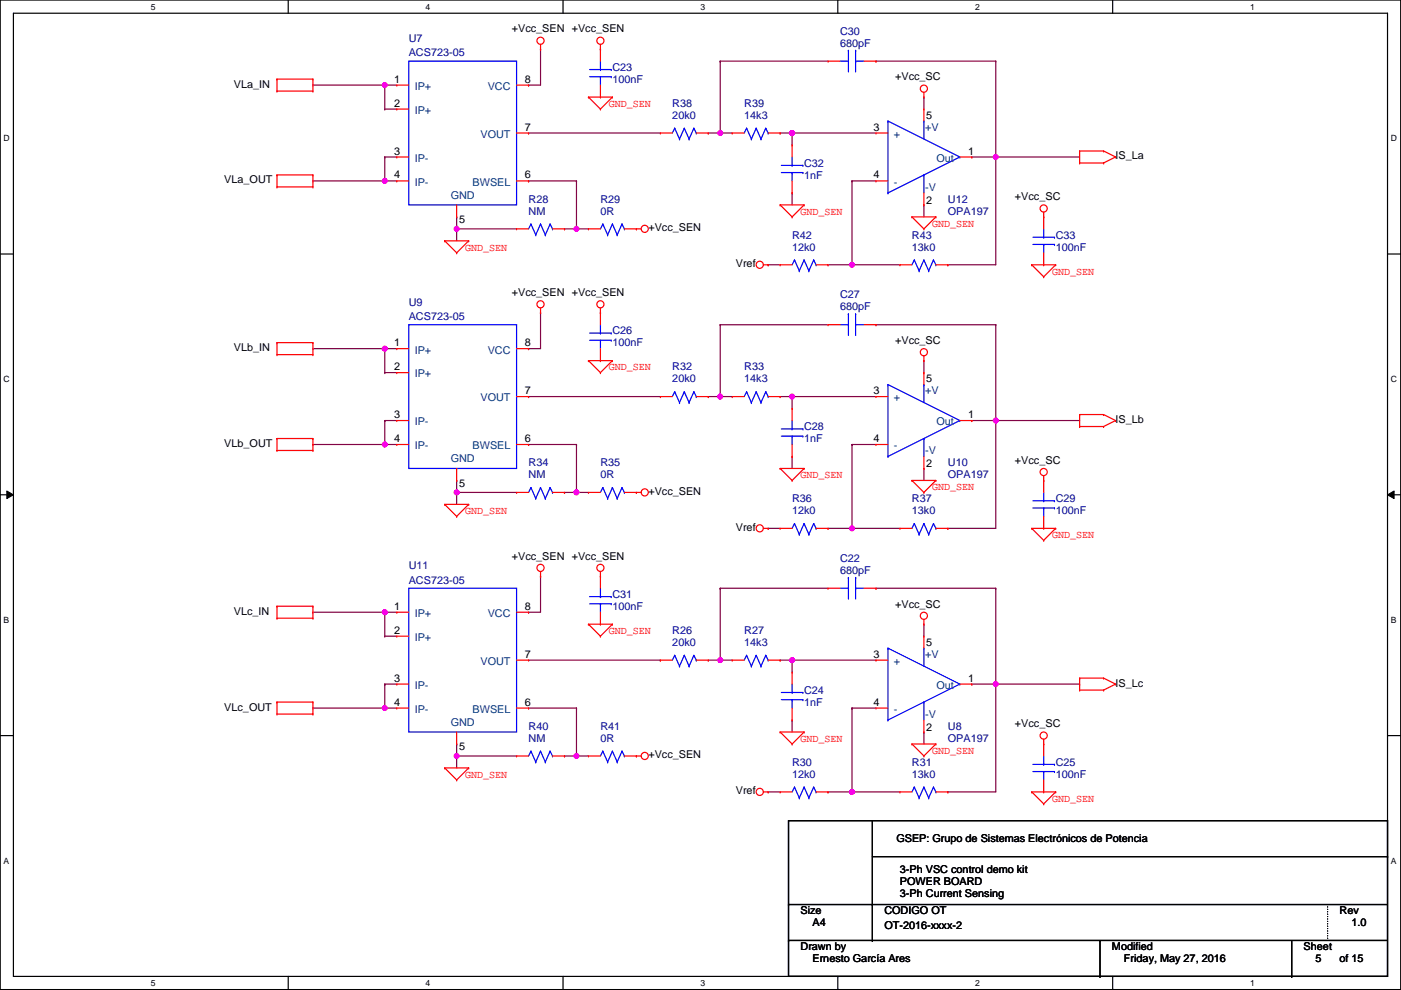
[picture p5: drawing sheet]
<svg xmlns="http://www.w3.org/2000/svg" width="297mm" height="210mm" viewBox="0 0 297 210" stroke-linecap="round" stroke-linejoin="round" font-family="sans-serif">
<path d="M0 0h297v209.8h-297zM2.8 2.8h291.4v204.2h-291.4z" fill="none" stroke="#000" stroke-width=".25"/>
<g fill="#fff">
<path d="M32 .4h1v2h-1z"/>
<path d="M32 207.4h1v2h-1z"/>
</g>
<path d="M61.1 0v2.8M61.1 207v2.8" fill="none" stroke="#000" stroke-width=".25"/>
<g fill="#fff">
<path d="M90.2 .4h1v2h-1z"/>
<path d="M90.2 207.4h1v2h-1z"/>
</g>
<path d="M119.4 0v2.8M119.4 207v2.8" fill="none" stroke="#000" stroke-width=".25"/>
<g fill="#fff">
<path d="M148.5 .4h1v2h-1z"/>
<path d="M148.5 207.4h1v2h-1z"/>
</g>
<path d="M177.6 0v2.8M177.6 207v2.8" fill="none" stroke="#000" stroke-width=".25"/>
<g fill="#fff">
<path d="M206.8 .4h1v2h-1z"/>
<path d="M206.8 207.4h1v2h-1z"/>
</g>
<path d="M235.9 0v2.8M235.9 207v2.8" fill="none" stroke="#000" stroke-width=".25"/>
<g fill="#fff">
<path d="M265 .4h1.1v2h-1.1z"/>
<path d="M265 207.4h1.1v2h-1.1z"/>
<path d="M.7 28.3h1.4v2.1h-1.4z"/>
<path d="M294.9 28.3h1.3v2.1h-1.3z"/>
<path d="M.7 79.4h1.4v2h-1.4z"/>
<path d="M294.9 79.4h1.3v2h-1.3z"/>
</g>
<path d="M0 53.9h2.8M294.2 53.9h2.8" fill="none" stroke="#000" stroke-width=".25"/>
<g fill="#fff">
<path d="M.7 130.4h1.3v2.1h-1.3z"/>
<path d="M294.9 130.4h1.2v2.1h-1.2z"/>
</g>
<path d="M0 104.9h2.8M294.2 104.9h2.8" fill="none" stroke="#000" stroke-width=".25"/>
<path d="M1.4 104.1l1.4 .8-1.4 .8zM294.2 104.9l1.4-.8v1.6z" fill="#000"/>
<path d="M1.4 104.1l1.4 .8-1.4 .8zM294.2 104.9l1.4-.8v1.6z" fill="none" stroke="#000" stroke-width=".21"/>
<g fill="#fff">
<path d="M.7 181.5h1.3v2h-1.3z"/>
<path d="M294.9 181.5h1.2v2h-1.2z"/>
</g>
<path d="M0 156h2.8M294.2 156h2.8" fill="none" stroke="#000" stroke-width=".25"/>
<path d="M66.3 18h.1M66.3 18h15.3" fill="none" stroke="#800040" stroke-width=".25"/>
<circle cx="81.6" cy="18" r=".5" fill="#f0f"/>
<circle cx="81.6" cy="18" r=".5" fill="none" stroke="#f0f" stroke-width=".25"/>
<g fill="none" stroke="#800040" stroke-width=".25">
<path d="M81.6 18h.1M81.6 18v5.1M81.6 18h2.5M112.1 18h.1M114.6 10.4h.1M114.6 10.4v7.6h-2.5M81.6 23.1h.1M81.6 33.3h.1M81.6 38.4h.1M81.6 23.1h2.5M81.6 33.3v5.1M81.6 33.3h2.5"/>
<path d="M81.6 38.4h2.5M112.1 38.4h.1M112.1 38.4h10.1M122.2 38.4h.1M122.2 38.4v10.1h-2.5M96.8 46h.1M96.8 46v2.5M119.7 48.5h.1"/>
</g>
<circle cx="122.2" cy="48.5" r=".5" fill="#f0f"/>
<circle cx="122.2" cy="48.5" r=".5" fill="none" stroke="#f0f" stroke-width=".25"/>
<path d="M96.8 48.5h.1M96.8 48.5h12.7M96.8 48.5v2.6M122.2 48.5h.1M122.2 48.5h2.6" fill="none" stroke="#800040" stroke-width=".25"/>
<circle cx="96.8" cy="48.5" r=".5" fill="#f0f"/>
<circle cx="96.8" cy="48.5" r=".5" fill="none" stroke="#f0f" stroke-width=".25"/>
<path d="M66.3 38.4h.1M66.3 38.4h15.3M112.1 28.2h.1M112.1 28.2h27.9M211.1 33.3h.1M211.1 33.3h17.8" fill="none" stroke="#800040" stroke-width=".25"/>
<circle cx="81.6" cy="38.4" r=".5" fill="#f0f"/>
<circle cx="81.6" cy="38.4" r=".5" fill="none" stroke="#f0f" stroke-width=".25"/>
<path d="M66.3 73.9h.1M66.3 73.9h15.3" fill="none" stroke="#800040" stroke-width=".25"/>
<circle cx="81.6" cy="73.9" r=".5" fill="#f0f"/>
<circle cx="81.6" cy="73.9" r=".5" fill="none" stroke="#f0f" stroke-width=".25"/>
<g fill="none" stroke="#800040" stroke-width=".25">
<path d="M81.6 79h.1M81.6 73.9h.1M81.6 79h2.5M81.6 73.9v5.1M81.6 73.9h2.5M112.1 73.9h.1M114.6 66.3h.1M114.6 66.3v7.6h-2.5M81.6 89.2h.1M81.6 94.2h.1M81.6 89.2v5M81.6 89.2h2.5"/>
<path d="M81.6 94.2h2.5M112.1 94.2h.1M112.1 94.2h10.1M122.2 94.2h.1M122.2 94.2v10.2M96.8 101.9h.1M96.8 101.9v2.5M119.7 104.4h.1M119.7 104.4h5.1M122.2 104.4h.1"/>
</g>
<circle cx="122.2" cy="104.4" r=".5" fill="#f0f"/>
<circle cx="122.2" cy="104.4" r=".5" fill="none" stroke="#f0f" stroke-width=".25"/>
<path d="M96.8 104.4h.1M96.8 104.4h12.7" fill="none" stroke="#800040" stroke-width=".25"/>
<circle cx="96.8" cy="104.4" r=".5" fill="#f0f"/>
<circle cx="96.8" cy="104.4" r=".5" fill="none" stroke="#f0f" stroke-width=".25"/>
<path d="M195.9 76.5h.1M195.9 76.5v2.5M195.9 99.3h.1M195.9 99.3v2.6M211.1 89.2h.1M211.1 89.2h17.8M211.1 89.2v22.8M96.8 104.4h.1M96.8 104.4v2.5" fill="none" stroke="#800040" stroke-width=".25"/>
<circle cx="211.1" cy="89.2" r=".5" fill="#f0f"/>
<circle cx="211.1" cy="89.2" r=".5" fill="none" stroke="#f0f" stroke-width=".25"/>
<path d="M180.6 94.2h.1M180.6 94.2h5.1M180.6 94.2v17.8M206 89.2h.1M206 89.2h5.1M201 112h.1M201 112h10.1" fill="none" stroke="#800040" stroke-width=".25"/>
<circle cx="180.6" cy="112" r=".5" fill="#f0f"/>
<circle cx="180.6" cy="112" r=".5" fill="none" stroke="#f0f" stroke-width=".25"/>
<path d="M152.7 68.8h.1M152.7 68.8h22.9M152.7 68.8v15.3h-2.5M185.7 68.8h.1M185.7 68.8h25.4M211.1 68.8h.1M211.1 68.8v20.4M150.2 84.1h.1M175.6 112h.1M175.6 112h15.2M180.6 112h.1" fill="none" stroke="#800040" stroke-width=".25"/>
<circle cx="152.7" cy="84.1" r=".5" fill="#f0f"/>
<circle cx="152.7" cy="84.1" r=".5" fill="none" stroke="#f0f" stroke-width=".25"/>
<path d="M152.7 84.1h.1M152.7 84.1h2.5M165.4 84.1h.1M165.4 84.1h2.5M167.9 84.1h.1M167.9 84.1v2.5" fill="none" stroke="#800040" stroke-width=".25"/>
<circle cx="167.9" cy="84.1" r=".5" fill="#f0f"/>
<circle cx="167.9" cy="84.1" r=".5" fill="none" stroke="#f0f" stroke-width=".25"/>
<path d="M66.3 94.2h.1M66.3 94.2h15.3M112.1 84.1h.1M112.1 84.1h27.9M167.9 84.1h.1M167.9 84.1h17.8M162.9 112h.1M162.9 112h2.5" fill="none" stroke="#800040" stroke-width=".25"/>
<circle cx="81.6" cy="94.2" r=".5" fill="#f0f"/>
<circle cx="81.6" cy="94.2" r=".5" fill="none" stroke="#f0f" stroke-width=".25"/>
<path d="M167.9 96.8h.1M167.9 96.8v2.5M66.3 129.8h.1M66.3 129.8h15.3" fill="none" stroke="#800040" stroke-width=".25"/>
<circle cx="81.6" cy="129.8" r=".5" fill="#f0f"/>
<circle cx="81.6" cy="129.8" r=".5" fill="none" stroke="#f0f" stroke-width=".25"/>
<path d="M81.6 134.9h.1M81.6 129.8h.1M81.6 134.9h2.5M81.6 129.8v5.1M81.6 129.8h2.5M81.6 145h.1M81.6 150.1h.1M81.6 145v5.1M81.6 145h2.5M81.6 150.1h2.5M96.8 157.7h.1M96.8 157.7v2.6" fill="none" stroke="#800040" stroke-width=".25"/>
<circle cx="96.8" cy="160.3" r=".5" fill="#f0f"/>
<circle cx="96.8" cy="160.3" r=".5" fill="none" stroke="#f0f" stroke-width=".25"/>
<path d="M112.1 129.8h.1M114.6 122.2h.1M114.6 122.2v7.6h-2.5M112.1 150.1h.1M112.1 150.1h10.1M122.2 150.1h.1M122.2 150.1v10.2" fill="none" stroke="#800040" stroke-width=".25"/>
<circle cx="122.2" cy="160.3" r=".5" fill="#f0f"/>
<circle cx="122.2" cy="160.3" r=".5" fill="none" stroke="#f0f" stroke-width=".25"/>
<path d="M195.9 20.6h.1M195.9 20.6v2.5M211.1 33.3h.1M211.1 33.3v22.8M195.9 43.4h.1M195.9 43.4v2.6M96.8 160.3h.1M96.8 160.3h12.7M96.8 160.3v2.5M119.7 160.3h.1M119.7 160.3h5.1M122.2 160.3h.1" fill="none" stroke="#800040" stroke-width=".25"/>
<circle cx="211.1" cy="33.3" r=".5" fill="#f0f"/>
<circle cx="211.1" cy="33.3" r=".5" fill="none" stroke="#f0f" stroke-width=".25"/>
<path d="M180.6 38.4h.1M180.6 38.4h5.1M180.6 38.4v17.7M206 33.3h.1M206 33.3h5.1M201 56.1h.1M201 56.1h10.1" fill="none" stroke="#800040" stroke-width=".25"/>
<circle cx="180.6" cy="56.1" r=".5" fill="#f0f"/>
<circle cx="180.6" cy="56.1" r=".5" fill="none" stroke="#f0f" stroke-width=".25"/>
<path d="M152.7 13h.1M152.7 13h22.9M152.7 13v15.2h-2.5M185.7 13h.1M185.7 13h25.4M211.1 13h.1M211.1 13v20.3M150.2 28.2h.1M175.6 56.1h.1M175.6 56.1h15.2M180.6 56.1h.1" fill="none" stroke="#800040" stroke-width=".25"/>
<circle cx="152.7" cy="28.2" r=".5" fill="#f0f"/>
<circle cx="152.7" cy="28.2" r=".5" fill="none" stroke="#f0f" stroke-width=".25"/>
<path d="M152.7 28.2h.1M152.7 28.2h2.5M165.4 28.2h.1M165.4 28.2h2.5M167.9 28.2h.1M167.9 28.2v2.5" fill="none" stroke="#800040" stroke-width=".25"/>
<circle cx="167.9" cy="28.2" r=".5" fill="#f0f"/>
<circle cx="167.9" cy="28.2" r=".5" fill="none" stroke="#f0f" stroke-width=".25"/>
<path d="M167.9 28.2h.1M167.9 28.2h17.8M162.9 56.1h.1M162.9 56.1h2.5M66.3 150.1h.1M66.3 150.1h15.3" fill="none" stroke="#800040" stroke-width=".25"/>
<circle cx="81.6" cy="150.1" r=".5" fill="#f0f"/>
<circle cx="81.6" cy="150.1" r=".5" fill="none" stroke="#f0f" stroke-width=".25"/>
<path d="M167.9 40.9h.1M167.9 40.9v2.5M195.9 132.3h.1M195.9 132.3v2.6M195.9 155.2h.1M195.9 155.2v2.5M211.1 145h.1M211.1 145v22.9" fill="none" stroke="#800040" stroke-width=".25"/>
<circle cx="211.1" cy="145" r=".5" fill="#f0f"/>
<circle cx="211.1" cy="145" r=".5" fill="none" stroke="#f0f" stroke-width=".25"/>
<path d="M180.6 150.1h.1M180.6 150.1h5.1M180.6 150.1v17.8M206 145h.1M206 145h5.1M201 167.9h.1M201 167.9h10.1" fill="none" stroke="#800040" stroke-width=".25"/>
<circle cx="180.6" cy="167.9" r=".5" fill="#f0f"/>
<circle cx="180.6" cy="167.9" r=".5" fill="none" stroke="#f0f" stroke-width=".25"/>
<path d="M150.2 140h.1M152.7 124.7h.1M152.7 124.7h22.9M152.7 124.7v15.3h-2.5M185.7 124.7h.1M185.7 124.7h25.4M211.1 124.7h.1M211.1 124.7v20.3M175.6 167.9h.1M175.6 167.9h15.2M180.6 167.9h.1" fill="none" stroke="#800040" stroke-width=".25"/>
<circle cx="152.7" cy="140" r=".5" fill="#f0f"/>
<circle cx="152.7" cy="140" r=".5" fill="none" stroke="#f0f" stroke-width=".25"/>
<path d="M152.7 140h.1M152.7 140h2.5M165.4 140h.1M165.4 140h20.3M167.9 140h.1M167.9 140v2.5" fill="none" stroke="#800040" stroke-width=".25"/>
<circle cx="167.9" cy="140" r=".5" fill="#f0f"/>
<circle cx="167.9" cy="140" r=".5" fill="none" stroke="#f0f" stroke-width=".25"/>
<path d="M112.1 140h27.9M140 140h.1M167.9 152.7h.1M167.9 152.7v2.5M211.1 145h17.8M228.9 145h.1M162.9 167.9h.1M162.9 167.9h2.5" fill="none" stroke="#800040" stroke-width=".25"/>
<g fill="none" stroke="#f00" stroke-width=".25">
<path d="M58.7 19.3h.1M58.7 16.8h.1M58.7 16.8h7.6M58.7 19.3h7.6M58.7 16.8v2.5M66.3 16.8h.1M66.3 19.3h.1M66.3 16.8v2.5M84.1 18h.1M84.1 18h2.6M109.5 18h2.6M112.1 18h.1"/>
<path d="M114.6 10.4h.1M114.6 9.4v1M127.3 10.4h.1M127.3 9.4v3.6M127.3 18v2.6M175.6 13h.1M175.6 13h2.5M183.2 13h2.5M185.7 13h.1M195.9 19.6v1M58.7 39.6h.1M58.7 37.1h.1"/>
<path d="M58.7 37.1v2.5M58.7 37.1h7.6M58.7 39.6h7.6M66.3 37.1h.1M66.3 39.6h.1M66.3 37.1v2.5M84.1 33.3h.1M84.1 38.4h.1M84.1 23.1h.1M84.1 38.4h2.6M84.1 33.3h2.6M84.1 23.1h2.6"/>
<path d="M109.5 28.2h2.6M109.5 38.4h2.6M112.1 38.4h.1M112.1 28.2h.1M124.8 20.6h.1M124.8 20.6h5M124.8 20.6l2.5 2.5M127.3 23.1h.1M127.3 20.6h.1M129.8 20.6h.1M129.8 20.6l-2.5 2.5M140 28.2h.1"/>
<path d="M140 28.2h2.5M147.6 28.2h2.6M150.2 28.2h.1M155.2 28.2h.1M155.2 28.2h2.6M162.9 28.2h2.5M165.4 28.2h.1M167.9 30.7h.1M167.9 30.7v2.6M167.9 38.4v2.5M185.7 28.2h.1M185.7 38.4h.1"/>
<path d="M185.7 28.2h2.6M185.7 38.4h2.6M195.9 20.6h.1M195.9 23.1h.1M195.9 23.1v2.6M203.5 33.3h2.5M206 33.3h.1M228.9 34.6h.1M228.9 32h.1M228.9 32h5.1M228.9 34.6h5.1M228.9 32v2.6"/>
<path d="M234 32h.1M234 34.6h.1M234 32l2.5 1.3M236.5 33.3h.1M236.5 33.3l-2.5 1.3M94.3 51.1h.1M94.3 51.1h5.1M94.3 51.1l2.5 2.5M96.8 53.6h.1M96.8 46h.1M96.8 43.4v2.6M99.4 51.1h.1"/>
<path d="M99.4 51.1l-2.6 2.5M109.5 48.5h.1M109.5 48.5h2.6M117.1 48.5h2.6M119.7 48.5h.1M124.8 48.5h.1M124.8 48.5h2.5M132.4 48.5h3.5M134.9 48.5h.1M161.8 56.1h1.1M162.9 56.1h.1M165.4 43.4h.1"/>
<path d="M165.4 56.1h.1M165.4 56.1h2.5M165.4 43.4h5.1M165.4 43.4l2.5 2.6M167.9 46h.1M167.9 40.9h.1M170.5 43.4h.1M170.5 43.4l-2.6 2.6M173 56.1h2.6M175.6 56.1h.1M190.8 56.1h.1M190.8 56.1h2.5"/>
<path d="M193.3 46h.1M193.3 46h5.1M193.3 46l2.6 2.5M195.9 48.5h.1M195.9 43.4h.1M195.9 40.9v2.5M198.4 46h.1M198.4 56.1h2.6M198.4 46l-2.5 2.5M201 56.1h.1M218.7 56.1h.1M218.7 56.1h5.1"/>
<path d="M218.7 56.1l2.6 2.6M221.3 46h.1M221.3 58.7h.1M221.3 56.1h.1M221.3 45v3.5M221.3 53.6v2.5M223.8 56.1h.1M223.8 56.1l-2.5 2.6M58.7 75.2h.1M58.7 72.7h.1M58.7 72.7v2.5M58.7 72.7h7.6"/>
<path d="M58.7 75.2h7.6M66.3 72.7h.1M66.3 75.2h.1M66.3 72.7v2.5M84.1 73.9h.1M84.1 79h.1M84.1 73.9h2.6M84.1 79h2.6M109.5 73.9h2.6M112.1 73.9h.1M114.6 66.3h.1M114.6 65.3v1"/>
<path d="M124.8 76.5h.1M124.8 76.5h5M124.8 76.5l2.5 2.5M127.3 66.3h.1M127.3 79h.1M127.3 76.5h.1M127.3 65.3v3.5M127.3 73.9v2.6M129.8 76.5h.1M129.8 76.5l-2.5 2.5M175.6 68.8h.1M175.6 68.8h2.5"/>
<path d="M183.2 68.8h2.5M185.7 68.8h.1M195.9 76.5h.1M195.9 79h.1M195.9 75.4v1.1M195.9 79v2.5M58.7 95.5h.1M58.7 93h.1M58.7 93v2.5M58.7 93h7.6M58.7 95.5h7.6M66.3 93h.1"/>
<path d="M66.3 95.5h.1M66.3 93v2.5M84.1 89.2h.1M84.1 94.2h.1M84.1 94.2h2.6M84.1 89.2h2.6M96.8 99.3v2.6M109.5 84.1h2.6M109.5 94.2h2.6M112.1 94.2h.1M112.1 84.1h.1M140 84.1h.1"/>
<path d="M140 84.1h2.5M147.6 84.1h2.6M150.2 84.1h.1M155.2 84.1h.1M155.2 84.1h2.6M162.9 84.1h2.5M165.4 99.3h.1M165.4 84.1h.1M165.4 99.3h5.1M165.4 99.3l2.5 2.6M167.9 86.6h.1M167.9 96.8h.1"/>
<path d="M167.9 86.6v2.6M167.9 94.2v2.6M170.5 99.3h.1M170.5 99.3l-2.6 2.6M185.7 84.1h.1M185.7 94.2h.1M185.7 84.1h2.6M185.7 94.2h2.6M195.9 99.3h.1M195.9 96.8v2.5M203.5 89.2h2.5M206 89.2h.1"/>
<path d="M228.9 90.4h.1M228.9 87.9h.1M228.9 87.9v2.5M228.9 87.9h5.1M228.9 90.4h5.1M234 87.9h.1M234 90.4h.1M234 87.9l2.5 1.3M236.5 89.2h.1M236.5 89.2l-2.5 1.2M94.3 106.9h.1M94.3 106.9h5.1"/>
<path d="M94.3 106.9l2.5 2.6M96.8 109.5h.1M96.8 101.9h.1M99.4 106.9h.1M99.4 106.9l-2.6 2.6M109.5 104.4h.1M109.5 104.4h2.6M117.1 104.4h2.6M119.7 104.4h.1M124.8 104.4h.1M124.8 104.4h2.5M132.4 104.4h3.5"/>
<path d="M134.9 104.4h.1M161.8 112h1.1M162.9 112h.1M165.4 112h.1M165.4 112h2.5M167.9 101.9h.1M173 112h2.6M175.6 112h.1M190.8 112h.1M190.8 112h2.5M193.3 101.9h.1M193.3 101.9h5.1"/>
<path d="M193.3 101.9l2.6 2.5M195.9 104.4h.1M198.4 101.9h.1M198.4 112h2.6M198.4 101.9l-2.5 2.5M201 112h.1M218.7 112h.1M218.7 112h5.1M218.7 112l2.6 2.6M221.3 101.9h.1M221.3 114.6h.1M221.3 112h.1"/>
<path d="M221.3 100.8v3.6M221.3 109.5v2.5M223.8 112h.1M223.8 112l-2.5 2.6M58.7 131.1h.1M58.7 128.5h.1M58.7 128.5v2.6M58.7 128.5h7.6M58.7 131.1h7.6M66.3 128.5h.1M66.3 131.1h.1M66.3 128.5v2.6"/>
<path d="M84.1 129.8h.1M84.1 134.9h.1M84.1 129.8h2.6M84.1 134.9h2.6M109.5 140h2.6M109.5 129.8h2.6M112.1 140h.1M112.1 129.8h.1M114.6 122.2h.1M114.6 121.2v1M124.8 132.3h.1M124.8 132.3h5"/>
<path d="M124.8 132.3l2.5 2.6M127.3 122.2h.1M127.3 134.9h.1M127.3 132.3h.1M127.3 121.2v3.5M127.3 129.8v2.5M129.8 132.3h.1M129.8 132.3l-2.5 2.6M140 140h.1M140 140h2.5M147.6 140h2.6M150.2 140h.1"/>
<path d="M155.2 140h.1M155.2 140h2.6M162.9 140h2.5M165.4 140h.1M175.6 124.7h.1M175.6 124.7h2.5M183.2 124.7h2.5M185.7 140h.1M185.7 124.7h.1M185.7 140h2.6M195.9 132.3h.1M195.9 134.9h.1"/>
<path d="M195.9 131.3v1M195.9 134.9v2.5M58.7 151.4h.1M58.7 148.9h.1M58.7 148.9v2.5M58.7 148.9h7.6M58.7 151.4h7.6M66.3 148.9h.1M66.3 151.4h.1M66.3 148.9v2.5M84.1 145h.1M84.1 150.1h.1"/>
<path d="M84.1 150.1h2.6M84.1 145h2.6M96.8 157.7h.1M96.8 155.2v2.5M109.5 150.1h2.6M112.1 150.1h.1M165.4 155.2h.1M165.4 155.2h5.1M165.4 155.2l2.5 2.5M167.9 157.7h.1M167.9 142.5h.1M167.9 152.7h.1"/>
<path d="M167.9 142.5v2.5M167.9 150.1v2.6M170.5 155.2h.1M170.5 155.2l-2.6 2.5M185.7 150.1h.1M185.7 150.1h2.6M193.3 157.7h.1M193.3 157.7h5.1M193.3 157.7l2.6 2.6M195.9 155.2h.1M195.9 152.7v2.5M198.4 157.7h.1"/>
<path d="M198.4 157.7l-2.5 2.6M203.5 145h2.5M206 145h.1M221.3 157.7h.1M221.3 156.7v3.6M228.9 146.3h.1M228.9 143.8h.1M228.9 143.8v2.5M228.9 143.8h5.1M228.9 146.3h5.1M234 143.8h.1M234 146.3h.1"/>
<path d="M234 143.8l2.5 1.2M236.5 145h.1M236.5 145l-2.5 1.3M94.3 162.8h.1M94.3 162.8h5.1M94.3 162.8l2.5 2.6M96.8 165.4h.1M99.4 162.8h.1M99.4 162.8l-2.6 2.6M109.5 160.3h.1M109.5 160.3h2.6M117.1 160.3h2.6"/>
<path d="M119.7 160.3h.1M124.8 160.3h.1M124.8 160.3h2.5M132.4 160.3h3.5M134.9 160.3h.1M161.8 167.9h1.1M162.9 167.9h.1M165.4 167.9h.1M165.4 167.9h2.5M173 167.9h2.6M175.6 167.9h.1M190.8 167.9h.1"/>
<path d="M190.8 167.9h2.5M195.9 160.3h.1M198.4 167.9h2.6M201 167.9h.1M218.7 167.9h.1M218.7 167.9h5.1M218.7 167.9l2.6 2.5M221.3 170.4h.1M221.3 167.9h.1M221.3 165.4v2.5M223.8 167.9h.1M223.8 167.9l-2.5 2.5"/>
<circle cx="114.6" cy="8.6" r=".76"/>
<circle cx="127.3" cy="8.6" r=".76"/>
<circle cx="195.9" cy="18.8" r=".76"/>
<circle cx="136.7" cy="48.5" r=".76"/>
<circle cx="161.1" cy="56.1" r=".76"/>
<circle cx="221.3" cy="44.2" r=".76"/>
<circle cx="114.6" cy="64.5" r=".76"/>
<circle cx="127.3" cy="64.5" r=".76"/>
<circle cx="195.9" cy="74.7" r=".76"/>
<circle cx="136.7" cy="104.4" r=".76"/>
<circle cx="161.1" cy="112" r=".76"/>
<circle cx="221.3" cy="100.1" r=".76"/>
<circle cx="114.6" cy="120.4" r=".76"/>
<circle cx="127.3" cy="120.4" r=".76"/>
<circle cx="195.9" cy="130.6" r=".76"/>
<circle cx="221.3" cy="156" r=".76"/>
<circle cx="136.7" cy="160.3" r=".76"/>
<circle cx="161.1" cy="167.9" r=".76"/>
</g>
<g fill="none" stroke="#000" stroke-width=".25">
<path d="M167.2 174h127v33h-127zM185 174v25.4M167.2 199.4h.1M167.2 191.8h.1M167.2 199.4h127M167.2 191.8h127M185 199.4h.1M185 191.8h.1M185 181.6h109.2M233.2 199.4v7.6M273.9 199.4v7.6M294.2 181.6h.1"/>
<path d="M233.2 207h.1M273.9 207h.1"/>
</g>
<path d="M281.5 191.8v7.6M281.5 199.4h.1" fill="none" stroke="#000" stroke-width=".25" stroke-dasharray="0 .5"/>
<g fill="none" stroke="#00f" stroke-width=".25">
<path d="M86.7 13h22.8v30.4h-22.8zM125 16.3h4.6M125 14.7h4.6M127.3 14.7h.1M127.3 16.3h.1M127.3 13v1.7M127.3 16.3v1.7M129.6 16.3h.1M129.6 14.7h.1M178.1 13h1.8M179.9 13h.1M179.9 10.7h.1"/>
<path d="M179.9 10.7v4.6M181.4 10.7h.1M181.4 13h.1M181.4 13h1.8M181.4 10.7v4.6M143.1 27.2h.1M143.1 27.2l1 2.3M143.1 27.2l-.6 1M144.1 29.5h.1M145.1 27.2h.1M145.1 27.2l-1 2.3M145.1 27.2l1 2.3"/>
<path d="M146.1 29.5h.1M147.1 27.2h.1M147.1 27.2l-1 2.3M147.1 27.2l.5 1M147.6 28.2h.1M158.3 27.2h.1M158.3 27.2l1 2.3M158.3 27.2l-.5 1M159.3 29.5h.1M160.3 27.2h.1M160.3 27.2l-1 2.3M160.3 27.2l1 2.3"/>
<path d="M161.3 29.5h.1M162.4 27.2h.1M162.4 27.2l-1.1 2.3M162.4 27.2l.5 1M162.9 28.2h.1M165.7 36.6h4.5M165.7 35.1h4.5M167.9 35.1h.1M167.9 36.6h.1M167.9 33.3v1.8M167.9 36.6v1.8M170.2 36.6h.1"/>
<path d="M170.2 35.1h.1M188.3 25.7h.1M188.3 25.7v15.2M188.3 25.7l15.2 7.6M195.9 37.1h.1M195.9 25.7h.1M195.9 25.7v3.8M195.9 37.1v3.8M203.5 33.3h.1M203.5 33.3l-15.2 7.6M112.6 47.5h.1M112.6 47.5l1 2.3"/>
<path d="M112.6 47.5l-.5 1M113.6 49.8h.1M114.6 47.5h.1M114.6 47.5l-1 2.3M114.6 47.5l1 2.3M115.6 49.8h.1M116.6 47.5h.1M116.6 47.5l-1 2.3M116.6 47.5l.5 1M117.1 48.5h.1M127.8 47.5h.1M127.8 47.5l1 2.3"/>
<path d="M127.8 47.5l-.5 1M128.8 49.8h.1M129.8 47.5h.1M129.8 47.5l-1 2.3M129.8 47.5l1.1 2.3M130.9 49.8h.1M131.9 47.5h.1M131.9 47.5l-1 2.3M131.9 47.5l.5 1M132.4 48.5h.1M168.5 55.1h.1M168.5 55.1l1 2.3"/>
<path d="M168.5 55.1l-.6 1M169.5 57.4h.1M170.5 55.1h.1M170.5 55.1l-1 2.3M170.5 55.1l1 2.3M171.5 57.4h.1M172.5 55.1h.1M172.5 55.1l-1 2.3M172.5 55.1l.5 1M173 56.1h.1M188.3 40.9h.1M193.9 55.1h.1"/>
<path d="M193.9 55.1l1 2.3M193.9 55.1l-.6 1M194.9 57.4h.1M195.9 55.1h.1M195.9 55.1l-1 2.3M195.9 55.1l1 2.3M196.9 57.4h.1M197.9 55.1h.1M197.9 55.1l-1 2.3M197.9 55.1l.5 1M198.4 56.1h.1M219 51.8h4.6"/>
<path d="M219 50.3h4.6M221.3 50.3h.1M221.3 51.8h.1M221.3 48.5v1.8M221.3 51.8v1.8M223.6 51.8h.1M223.6 50.3h.1M86.7 68.8h22.8v30.5h-22.8zM125 72.1h4.6M125 70.6h4.6M127.3 70.6h.1M127.3 72.1h.1"/>
<path d="M127.3 68.8v1.8M127.3 72.1v1.8M129.6 72.1h.1M129.6 70.6h.1M178.1 68.8h1.8M179.9 68.8h.1M179.9 66.6h.1M179.9 66.6v4.5M181.4 66.6h.1M181.4 68.8h.1M181.4 66.6v4.5M181.4 68.8h1.8"/>
<path d="M143.1 83.1h.1M143.1 83.1l1 2.3M143.1 83.1l-.6 1M144.1 85.4h.1M145.1 83.1h.1M145.1 83.1l-1 2.3M145.1 83.1l1 2.3M146.1 85.4h.1M147.1 83.1h.1M147.1 83.1l-1 2.3M147.1 83.1l.5 1M147.6 84.1h.1"/>
<path d="M158.3 83.1h.1M158.3 83.1l1 2.3M158.3 83.1l-.5 1M159.3 85.4h.1M160.3 83.1h.1M160.3 83.1l-1 2.3M160.3 83.1l1 2.3M161.3 85.4h.1M162.4 83.1h.1M162.4 83.1l-1.1 2.3M162.4 83.1l.5 1M162.9 84.1h.1"/>
<path d="M165.7 92.5h4.5M165.7 90.9h4.5M167.9 90.9h.1M167.9 92.5h.1M167.9 89.2v1.7M167.9 92.5v1.7M170.2 92.5h.1M170.2 90.9h.1M188.3 96.8h.1M188.3 81.5h.1M188.3 81.5v15.3M188.3 81.5l15.2 7.7"/>
<path d="M195.9 93h.1M195.9 81.5h.1M195.9 81.5v3.9M195.9 93v3.8M203.5 89.2h.1M203.5 89.2l-15.2 7.6M112.6 103.4h.1M112.6 103.4l1 2.3M112.6 103.4l-.5 1M113.6 105.7h.1M114.6 103.4h.1M114.6 103.4l-1 2.3"/>
<path d="M114.6 103.4l1 2.3M115.6 105.7h.1M116.6 103.4h.1M116.6 103.4l-1 2.3M116.6 103.4l.5 1M117.1 104.4h.1M127.8 103.4h.1M127.8 103.4l1 2.3M127.8 103.4l-.5 1M128.8 105.7h.1M129.8 103.4h.1M129.8 103.4l-1 2.3"/>
<path d="M129.8 103.4l1.1 2.3M130.9 105.7h.1M131.9 103.4h.1M131.9 103.4l-1 2.3M131.9 103.4l.5 1M132.4 104.4h.1M168.5 111h.1M168.5 111l1 2.3M168.5 111l-.6 1M169.5 113.3h.1M170.5 111h.1M170.5 111l-1 2.3"/>
<path d="M170.5 111l1 2.3M171.5 113.3h.1M172.5 111h.1M172.5 111l-1 2.3M172.5 111l.5 1M173 112h.1M193.9 111h.1M193.9 111l1 2.3M193.9 111l-.6 1M194.9 113.3h.1M195.9 111h.1M195.9 111l-1 2.3"/>
<path d="M195.9 111l1 2.3M196.9 113.3h.1M197.9 111h.1M197.9 111l-1 2.3M197.9 111l.5 1M198.4 112h.1M219 107.7h4.6M219 106.2h4.6M221.3 106.2h.1M221.3 107.7h.1M221.3 104.4v1.8M221.3 107.7v1.8"/>
<path d="M223.6 107.7h.1M223.6 106.2h.1M86.7 124.7h22.8v30.5h-22.8zM125 128h4.6M125 126.5h4.6M127.3 126.5h.1M127.3 128h.1M127.3 124.7v1.8M127.3 128v1.8M129.6 128h.1M129.6 126.5h.1M143.1 138.9h.1"/>
<path d="M143.1 138.9l1 2.3M143.1 138.9l-.6 1.1M145.1 138.9h.1M145.1 138.9l-1 2.3M145.1 138.9l1 2.3M147.1 138.9h.1M147.1 138.9l-1 2.3M147.1 138.9l.5 1.1M147.6 140h.1M158.3 138.9h.1M158.3 138.9l1 2.3M158.3 138.9l-.5 1.1"/>
<path d="M160.3 138.9h.1M160.3 138.9l-1 2.3M160.3 138.9l1 2.3M162.4 138.9h.1M162.4 138.9l-1.1 2.3M162.4 138.9l.5 1.1M162.9 140h.1M178.1 124.7h1.8M179.9 124.7h.1M179.9 122.4h.1M179.9 122.4v4.6M181.4 122.4h.1"/>
<path d="M181.4 124.7h.1M181.4 122.4v4.6M181.4 124.7h1.8M188.3 137.4h.1M188.3 137.4v15.3M188.3 137.4l15.2 7.6M195.9 137.4h.1M195.9 137.4v3.8M112.6 159.3h.1M112.6 159.3l1 2.3M112.6 159.3l-.5 1M114.6 159.3h.1"/>
<path d="M114.6 159.3l-1 2.3M114.6 159.3l1 2.3M116.6 159.3h.1M116.6 159.3l-1 2.3M116.6 159.3l.5 1M127.8 159.3h.1M127.8 159.3l1 2.3M127.8 159.3l-.5 1M129.8 159.3h.1M129.8 159.3l-1 2.3M129.8 159.3l1.1 2.3M131.9 159.3h.1"/>
<path d="M131.9 159.3l-1 2.3M131.9 159.3l.5 1M144.1 141.2h.1M146.1 141.2h.1M159.3 141.2h.1M161.3 141.2h.1M165.7 148.3h4.5M165.7 146.8h4.5M167.9 146.8h.1M167.9 148.3h.1M167.9 145v1.8M167.9 148.3v1.8"/>
<path d="M170.2 148.3h.1M170.2 146.8h.1M188.3 152.7h.1M195.9 148.9h.1M195.9 148.9v3.8M203.5 145h.1M203.5 145l-15.2 7.7M113.6 161.6h.1M115.6 161.6h.1M117.1 160.3h.1M128.8 161.6h.1M130.9 161.6h.1"/>
<path d="M132.4 160.3h.1M168.5 166.9h.1M168.5 166.9l1 2.3M168.5 166.9l-.6 1M169.5 169.2h.1M170.5 166.9h.1M170.5 166.9l-1 2.3M170.5 166.9l1 2.3M171.5 169.2h.1M172.5 166.9h.1M172.5 166.9l-1 2.3M172.5 166.9l.5 1"/>
<path d="M173 167.9h.1M193.9 166.9h.1M193.9 166.9l1 2.3M193.9 166.9l-.6 1M194.9 169.2h.1M195.9 166.9h.1M195.9 166.9l-1 2.3M195.9 166.9l1 2.3M196.9 169.2h.1M197.9 166.9h.1M197.9 166.9l-1 2.3M197.9 166.9l.5 1"/>
<path d="M198.4 167.9h.1M219 163.6h4.6M219 162.1h4.6M221.3 162.1h.1M221.3 163.6h.1M221.3 160.3v1.8M221.3 163.6v1.8M223.6 163.6h.1M223.6 162.1h.1"/>
</g>
<circle cx="81.6" cy="18" r=".5" fill="#f0f"/>
<circle cx="81.6" cy="18" r=".5" fill="none" stroke="#f0f" stroke-width=".25"/>
<circle cx="122.2" cy="48.5" r=".5" fill="#f0f"/>
<circle cx="122.2" cy="48.5" r=".5" fill="none" stroke="#f0f" stroke-width=".25"/>
<circle cx="96.8" cy="48.5" r=".5" fill="#f0f"/>
<circle cx="96.8" cy="48.5" r=".5" fill="none" stroke="#f0f" stroke-width=".25"/>
<circle cx="81.6" cy="38.4" r=".5" fill="#f0f"/>
<circle cx="81.6" cy="38.4" r=".5" fill="none" stroke="#f0f" stroke-width=".25"/>
<circle cx="81.6" cy="73.9" r=".5" fill="#f0f"/>
<circle cx="81.6" cy="73.9" r=".5" fill="none" stroke="#f0f" stroke-width=".25"/>
<circle cx="122.2" cy="104.4" r=".5" fill="#f0f"/>
<circle cx="122.2" cy="104.4" r=".5" fill="none" stroke="#f0f" stroke-width=".25"/>
<circle cx="96.8" cy="104.4" r=".5" fill="#f0f"/>
<circle cx="96.8" cy="104.4" r=".5" fill="none" stroke="#f0f" stroke-width=".25"/>
<circle cx="211.1" cy="89.2" r=".5" fill="#f0f"/>
<circle cx="211.1" cy="89.2" r=".5" fill="none" stroke="#f0f" stroke-width=".25"/>
<circle cx="180.6" cy="112" r=".5" fill="#f0f"/>
<circle cx="180.6" cy="112" r=".5" fill="none" stroke="#f0f" stroke-width=".25"/>
<circle cx="152.7" cy="84.1" r=".5" fill="#f0f"/>
<circle cx="152.7" cy="84.1" r=".5" fill="none" stroke="#f0f" stroke-width=".25"/>
<circle cx="167.9" cy="84.1" r=".5" fill="#f0f"/>
<circle cx="167.9" cy="84.1" r=".5" fill="none" stroke="#f0f" stroke-width=".25"/>
<circle cx="81.6" cy="94.2" r=".5" fill="#f0f"/>
<circle cx="81.6" cy="94.2" r=".5" fill="none" stroke="#f0f" stroke-width=".25"/>
<circle cx="81.6" cy="129.8" r=".5" fill="#f0f"/>
<circle cx="81.6" cy="129.8" r=".5" fill="none" stroke="#f0f" stroke-width=".25"/>
<circle cx="96.8" cy="160.3" r=".5" fill="#f0f"/>
<circle cx="96.8" cy="160.3" r=".5" fill="none" stroke="#f0f" stroke-width=".25"/>
<circle cx="122.2" cy="160.3" r=".5" fill="#f0f"/>
<circle cx="122.2" cy="160.3" r=".5" fill="none" stroke="#f0f" stroke-width=".25"/>
<circle cx="211.1" cy="33.3" r=".5" fill="#f0f"/>
<circle cx="211.1" cy="33.3" r=".5" fill="none" stroke="#f0f" stroke-width=".25"/>
<circle cx="180.6" cy="56.1" r=".5" fill="#f0f"/>
<circle cx="180.6" cy="56.1" r=".5" fill="none" stroke="#f0f" stroke-width=".25"/>
<circle cx="152.7" cy="28.2" r=".5" fill="#f0f"/>
<circle cx="152.7" cy="28.2" r=".5" fill="none" stroke="#f0f" stroke-width=".25"/>
<circle cx="167.9" cy="28.2" r=".5" fill="#f0f"/>
<circle cx="167.9" cy="28.2" r=".5" fill="none" stroke="#f0f" stroke-width=".25"/>
<circle cx="81.6" cy="150.1" r=".5" fill="#f0f"/>
<circle cx="81.6" cy="150.1" r=".5" fill="none" stroke="#f0f" stroke-width=".25"/>
<circle cx="211.1" cy="145" r=".5" fill="#f0f"/>
<circle cx="211.1" cy="145" r=".5" fill="none" stroke="#f0f" stroke-width=".25"/>
<circle cx="180.6" cy="167.9" r=".5" fill="#f0f"/>
<circle cx="180.6" cy="167.9" r=".5" fill="none" stroke="#f0f" stroke-width=".25"/>
<circle cx="152.7" cy="140" r=".5" fill="#f0f"/>
<circle cx="152.7" cy="140" r=".5" fill="none" stroke="#f0f" stroke-width=".25"/>
<circle cx="167.9" cy="140" r=".5" fill="#f0f"/>
<circle cx="167.9" cy="140" r=".5" fill="none" stroke="#f0f" stroke-width=".25"/>
<g font-size="2.3" fill="#000080">
<text x="86.7" y="8.9">U7</text>
<text x="86.7" y="12">ACS723-05</text>
<text x="178.1" y="7.4">C30</text>
<text x="178.1" y="9.9">680pF</text>
<text x="129.8" y="15">C23</text>
<text x="129.8" y="17.6">100nF</text>
<text x="142.5" y="22.6">R38</text>
<text x="157.8" y="22.6">R39</text>
<text x="142.5" y="25.2">20k0</text>
<text x="157.8" y="25.2">14k3</text>
<text x="170.5" y="35.3">C32</text>
<text x="170.5" y="37.9">1nF</text>
<text x="112.1" y="43">R28</text>
<text x="112.1" y="45.5">NM</text>
<text x="127.3" y="43">R29</text>
<text x="127.3" y="45.5">0R</text>
<text x="201" y="43">U12</text>
<text x="201" y="45.5">OPA197</text>
<text x="167.9" y="50.6">R42</text>
<text x="167.9" y="53.1">12k0</text>
<text x="193.3" y="50.6">R43</text>
<text x="193.3" y="53.1">13k0</text>
<text x="223.8" y="50.6">C33</text>
<text x="223.8" y="53.1">100nF</text>
<text x="86.7" y="64.8">U9</text>
<text x="178.1" y="63.3">C27</text>
<text x="178.1" y="65.8">680pF</text>
<text x="86.7" y="67.8">ACS723-05</text>
<text x="129.8" y="70.9">C26</text>
<text x="129.8" y="73.4">100nF</text>
<text x="142.5" y="78.5">R32</text>
<text x="142.5" y="81.1">20k0</text>
<text x="157.8" y="78.5">R33</text>
<text x="157.8" y="81.1">14k3</text>
<text x="170.5" y="91.2">C28</text>
<text x="170.5" y="93.8">1nF</text>
<text x="112.1" y="98.8">R34</text>
<text x="112.1" y="101.4">NM</text>
<text x="127.3" y="98.8">R35</text>
<text x="127.3" y="101.4">0R</text>
<text x="201" y="98.8">U10</text>
<text x="201" y="101.4">OPA197</text>
<text x="167.9" y="106.5">R36</text>
<text x="193.3" y="106.5">R37</text>
<text x="223.8" y="106.5">C29</text>
<text x="167.9" y="109">12k0</text>
<text x="193.3" y="109">13k0</text>
<text x="223.8" y="109">100nF</text>
<text x="178.1" y="119.2">C22</text>
<text x="86.7" y="120.7">U11</text>
<text x="86.7" y="123.7">ACS723-05</text>
<text x="178.1" y="121.7">680pF</text>
<text x="129.8" y="126.8">C31</text>
<text x="129.8" y="129.3">100nF</text>
<text x="142.5" y="134.4">R26</text>
<text x="142.5" y="136.9">20k0</text>
<text x="157.8" y="134.4">R27</text>
<text x="157.8" y="136.9">14k3</text>
<text x="170.5" y="147.1">C24</text>
<text x="170.5" y="149.6">1nF</text>
<text x="112.1" y="154.7">R40</text>
<text x="127.3" y="154.7">R41</text>
<text x="201" y="154.7">U8</text>
<text x="112.1" y="157.3">NM</text>
<text x="127.3" y="157.3">0R</text>
<text x="201" y="157.3">OPA197</text>
<text x="167.9" y="162.3">R30</text>
<text x="167.9" y="164.9">12k0</text>
<text x="193.3" y="162.3">R31</text>
<text x="193.3" y="164.9">13k0</text>
<text x="223.8" y="162.3">C25</text>
<text x="223.8" y="164.9">100nF</text>
</g>
<g font-size="2.3">
<text x="108.5" y="6.9">+Vcc_SEN +Vcc_SEN</text>
<text x="83.6" y="17.5">1</text>
<text x="111.3" y="17.5">8</text>
<text x="189.8" y="17">+Vcc_SC</text>
<text x="49.6" y="18.6">VLa_IN</text>
<text x="83.6" y="22.6">2</text>
<text x="111.3" y="27.7">7</text>
<text x="185.2" y="27.7">3</text>
<text x="196.4" y="25.2">5</text>
<text x="83.6" y="32.8">3</text>
<text x="205.3" y="32.8">1</text>
<text x="236.5" y="33.8">IS_La</text>
<text x="47.5" y="38.9">VLa_OUT</text>
<text x="83.6" y="37.8">4</text>
<text x="111.3" y="37.8">6</text>
<text x="185.2" y="37.8">4</text>
<text x="97.3" y="47.3">5</text>
<text x="196.4" y="43.2">2</text>
<text x="215.2" y="42.4">+Vcc_SC</text>
<text x="137.5" y="49.1">+Vcc_SEN</text>
<text x="156" y="56.7">Vref</text>
<text x="108.5" y="62.8">+Vcc_SEN +Vcc_SEN</text>
<text x="49.6" y="74.5">VLb_IN</text>
<text x="83.6" y="73.4">1</text>
<text x="111.3" y="73.4">8</text>
<text x="189.8" y="72.9">+Vcc_SC</text>
<text x="83.6" y="78.5">2</text>
<text x="111.3" y="83.6">7</text>
<text x="185.2" y="83.6">3</text>
<text x="196.4" y="81.1">5</text>
<text x="83.6" y="88.6">3</text>
<text x="205.3" y="88.6">1</text>
<text x="236.5" y="89.7">IS_Lb</text>
<text x="47.5" y="94.8">VLb_OUT</text>
<text x="83.6" y="93.7">4</text>
<text x="111.3" y="93.7">6</text>
<text x="185.2" y="93.7">4</text>
<text x="196.4" y="99.1">2</text>
<text x="215.2" y="98.3">+Vcc_SC</text>
<text x="97.3" y="103.2">5</text>
<text x="137.5" y="104.9">+Vcc_SEN</text>
<text x="156" y="112.6">Vref</text>
<text x="108.5" y="118.6">+Vcc_SEN +Vcc_SEN</text>
<text x="49.6" y="130.3">VLc_IN</text>
<text x="83.6" y="129.3">1</text>
<text x="111.3" y="129.3">8</text>
<text x="189.8" y="128.8">+Vcc_SC</text>
<text x="83.6" y="134.4">2</text>
<text x="196.4" y="136.9">5</text>
<text x="111.3" y="139.4">7</text>
<text x="185.2" y="139.4">3</text>
<text x="83.6" y="144.5">3</text>
<text x="83.6" y="149.6">4</text>
<text x="111.3" y="149.6">6</text>
<text x="185.2" y="149.6">4</text>
<text x="205.3" y="144.5">1</text>
<text x="236.5" y="145.6">IS_Lc</text>
<text x="47.5" y="150.7">VLc_OUT</text>
<text x="196.4" y="155">2</text>
<text x="215.2" y="154.2">+Vcc_SC</text>
<text x="97.3" y="159">5</text>
<text x="137.5" y="160.8">+Vcc_SEN</text>
<text x="156" y="168.4">Vref</text>
<text x="190" y="178.6">GSEP: Grupo de Sistemas Electrónicos de Potencia</text>
<text x="190.8" y="185.2">3-Ph VSC control demo kit</text>
<text x="190.8" y="187.7">POWER BOARD</text>
<text x="190.8" y="190.3">3-Ph Current Sensing</text>
<text x="169.7" y="193.8">Size</text>
<text x="172.3" y="196.4">A4</text>
<text x="187.5" y="196.9">OT-2016-xxxx-2</text>
<text x="187.5" y="193.8">CODIGO OT</text>
<text x="284" y="193.8">Rev</text>
<text x="286.6" y="196.4">1.0</text>
<text x="169.7" y="201.5">Drawn by</text>
<text x="172.3" y="204">Ernesto García Ares</text>
<text x="235.8" y="201.5">Modified</text>
<text x="238.3" y="204">Friday, May 27, 2016</text>
<text x="276.4" y="201.5">Sheet</text>
<text x="278.9" y="204">5</text>
<text x="284" y="204">of 15</text>
</g>
<g font-size="2.3" fill="#004080">
<text x="87.9" y="19.1">IP+</text>
<text x="103.4" y="19.1">VCC</text>
<text x="87.9" y="24.2">IP+</text>
<text x="101.9" y="29.2">VOUT</text>
<text x="189.5" y="29.2">+</text>
<text x="196.1" y="27.7">+V</text>
<text x="87.9" y="34.3">IP-</text>
<text x="198.5" y="34.3">Out</text>
<text x="87.9" y="39.4">IP-</text>
<text x="100.2" y="39.4">BWSEL</text>
<text x="189.5" y="39.4">-</text>
<text x="196.1" y="40.4">-V</text>
<text x="95.6" y="42.1">GND</text>
<text x="87.9" y="75">IP+</text>
<text x="103.4" y="75">VCC</text>
<text x="87.9" y="80">IP+</text>
<text x="196.1" y="83.6">+V</text>
<text x="101.9" y="85.1">VOUT</text>
<text x="189.5" y="85.1">+</text>
<text x="87.9" y="90.2">IP-</text>
<text x="87.9" y="95.3">IP-</text>
<text x="100.2" y="95.3">BWSEL</text>
<text x="189.5" y="95.3">-</text>
<text x="198.5" y="90.2">Out</text>
<text x="95.6" y="98">GND</text>
<text x="196.1" y="96.3">-V</text>
<text x="87.9" y="130.8">IP+</text>
<text x="103.4" y="130.8">VCC</text>
<text x="87.9" y="135.9">IP+</text>
<text x="101.9" y="141">VOUT</text>
<text x="189.5" y="141">+</text>
<text x="196.1" y="139.5">+V</text>
<text x="87.9" y="146.1">IP-</text>
<text x="198.5" y="146.1">Out</text>
<text x="87.9" y="151.2">IP-</text>
<text x="95.6" y="153.9">GND</text>
<text x="100.2" y="151.2">BWSEL</text>
<text x="189.5" y="151.2">-</text>
<text x="196.1" y="152.2">-V</text>
</g>
<g font-size="2.3" fill="#f00">
<text x="129.1" y="22.7">GND_SEN</text>
<text x="169.7" y="45.5">GND_SEN</text>
<text x="98.6" y="53.1">GND_SEN</text>
<text x="197.7" y="48.1">GND_SEN</text>
<text x="223.1" y="58.2">GND_SEN</text>
<text x="129.1" y="78.5">GND_SEN</text>
<text x="169.7" y="101.4">GND_SEN</text>
<text x="197.7" y="103.9">GND_SEN</text>
<text x="98.6" y="109">GND_SEN</text>
<text x="223.1" y="114.1">GND_SEN</text>
<text x="129.1" y="134.4">GND_SEN</text>
<text x="169.7" y="157.3">GND_SEN</text>
<text x="197.7" y="159.8">GND_SEN</text>
<text x="98.6" y="164.9">GND_SEN</text>
<text x="223.1" y="170">GND_SEN</text>
</g>
<g font-size="1.8">
<text x="32" y="2">5</text>
<text x="90.2" y="2">4</text>
<text x="148.5" y="2">3</text>
<text x="206.8" y="2">2</text>
<text x="265" y="2">1</text>
<text x=".7" y="30">D</text>
<text x="294.9" y="30">D</text>
<text x=".7" y="81">C</text>
<text x="294.9" y="81">C</text>
<text x=".7" y="132.1">B</text>
<text x="294.9" y="132.1">B</text>
<text x=".7" y="183.1">A</text>
<text x="294.9" y="183.1">A</text>
<text x="32" y="209">5</text>
<text x="90.2" y="209">4</text>
<text x="148.5" y="209">3</text>
<text x="206.8" y="209">2</text>
<text x="265" y="209">1</text>
</g>
</svg>
